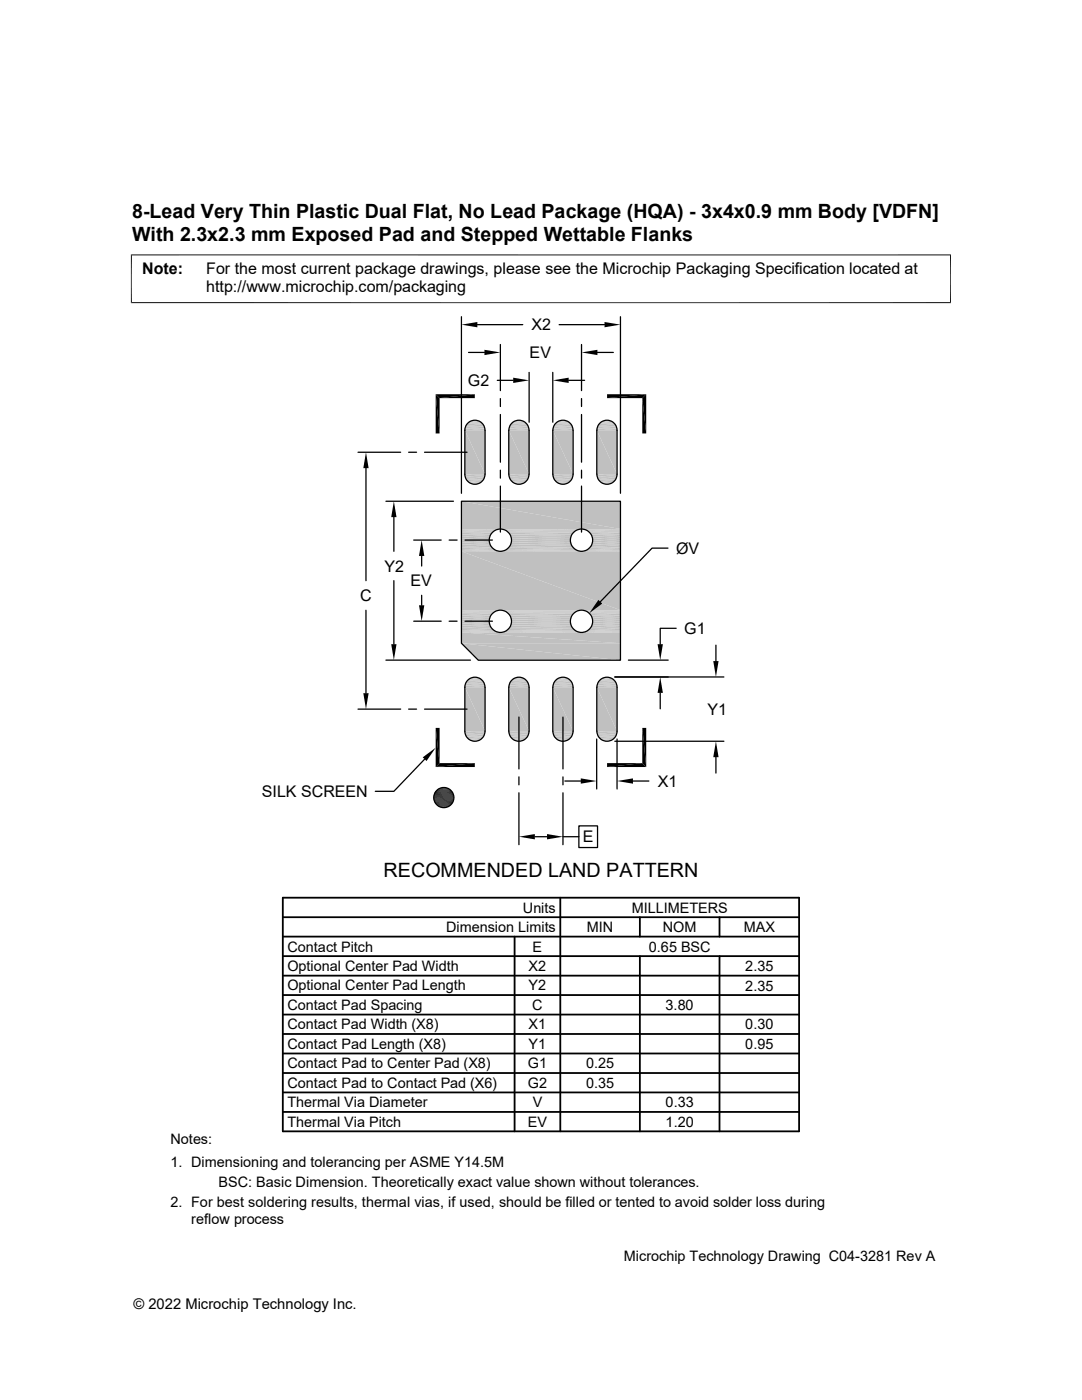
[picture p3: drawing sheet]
<svg xmlns="http://www.w3.org/2000/svg" width="216mm" height="279mm" viewBox="0 0 216 279" stroke-linecap="round" stroke-linejoin="round" font-family="sans-serif">
<g fill="#c0c0c0">
<path d="M120.5 83.9h1.2z"/>
<path d="M120.9 83.9h.8z"/>
<path d="M111.8 83.9h1.1z"/>
<path d="M112.1 83.9h.8z"/>
<path d="M103 83.9h1.1z"/>
<path d="M103.4 83.9h.7z"/>
<path d="M94.2 83.9h1.1z"/>
<path d="M94.6 83.9h.7z"/>
<path d="M120.2 84.1l.3-.2 1.5 .2z"/>
<path d="M120.5 83.9h1.2l.3 .2z"/>
<path d="M111.4 84.1l.4-.2 1.4 .2z"/>
<path d="M111.8 83.9h1.1l.3 .2z"/>
<path d="M102.6 84.1l.4-.2 1.5 .2z"/>
<path d="M103 83.9h1.1l.4 .2z"/>
<path d="M93.9 84.1l.3-.2 1.5 .2z"/>
<path d="M94.2 83.9h1.1l.4 .2z"/>
</g>
<path d="M93.6 84.2h2.4M102.3 84.2h2.5M111.1 84.2h2.5M119.9 84.2h2.4" fill="none" stroke="#c0c0c0" stroke-width=".2"/>
<path d="M93.3 84.4h3M102 84.4h3.1M110.8 84.4h3M119.6 84.4h3" fill="none" stroke="#c0c0c0" stroke-width=".25"/>
<path d="M93 84.7h3.5M101.8 84.7h3.5M110.6 84.7h3.4M119.4 84.7h3.4" fill="none" stroke="#c0c0c0" stroke-width=".3"/>
<path d="M92.9 85h3.8M101.7 85h3.7M110.4 85h3.8M119.2 85h3.8" fill="none" stroke="#c0c0c0" stroke-width=".34"/>
<path d="M92.8 85.7h4M92.8 85.3h4M101.5 85.7h4.1M101.6 85.3h3.9M110.3 85.7h4.1M110.3 85.3h4M119.1 85.7h4M119.1 85.3h4" fill="none" stroke="#c0c0c0" stroke-width=".36"/>
<g fill="#c0c0c0">
<path d="M119.1 85.9l4 8.7h-4z"/>
<path d="M119.1 85.9h4v8.7z"/>
<path d="M110.3 85.9l4.1 8.7h-4.1z"/>
<path d="M110.3 85.9h4.1v8.7z"/>
<path d="M101.5 85.9l4.1 8.7h-4.1z"/>
<path d="M101.5 85.9h4.1v8.7z"/>
<path d="M92.8 85.9l4 8.7h-4z"/>
<path d="M92.8 85.9h4v8.7z"/>
</g>
<path d="M92.8 94.8h4M101.5 94.8h4.1M110.3 94.8h4.1M119.1 94.8h4" fill="none" stroke="#c0c0c0" stroke-width=".38"/>
<path d="M92.8 95.2h4M101.6 95.2h3.9M110.3 95.2h4M119.1 95.2h4" fill="none" stroke="#c0c0c0" stroke-width=".36"/>
<path d="M92.9 95.5h3.8M101.7 95.5h3.7M110.4 95.5h3.8M119.2 95.5h3.8" fill="none" stroke="#c0c0c0" stroke-width=".34"/>
<path d="M93 95.9h3.5M101.8 95.9h3.5M110.6 95.9h3.4M119.4 95.9h3.4" fill="none" stroke="#c0c0c0" stroke-width=".3"/>
<path d="M93.3 96.1h3M102 96.1h3.1M110.8 96.1h3M119.6 96.1h3" fill="none" stroke="#c0c0c0" stroke-width=".25"/>
<path d="M93.6 96.4h2.4M102.3 96.4h2.5M111.1 96.4h2.5M119.9 96.4h2.4" fill="none" stroke="#c0c0c0" stroke-width=".2"/>
<g fill="#c0c0c0">
<path d="M120.2 96.5l1.5 .1z"/>
<path d="M120.2 96.5h1.8l-.3 .1z"/>
<path d="M111.4 96.5l1.5 .1z"/>
<path d="M111.4 96.5h1.8l-.3 .1z"/>
<path d="M102.6 96.5l1.5 .1z"/>
<path d="M102.6 96.5h1.9l-.4 .1z"/>
<path d="M93.9 96.5l1.4 .1z"/>
<path d="M93.9 96.5h1.8l-.4 .1z"/>
<path d="M120.5 96.6l.8 .1z"/>
<path d="M120.5 96.6h1.2z"/>
<path d="M111.8 96.6l.7 .1z"/>
<path d="M111.8 96.6h1.1z"/>
<path d="M103 96.6l.7 .1z"/>
<path d="M103 96.6h1.1z"/>
<path d="M94.2 96.6l.8 .1z"/>
<path d="M94.2 96.6h1.1z"/>
<path d="M120.5 135.2h1.2z"/>
<path d="M120.9 135.1l.8 .1z"/>
<path d="M111.8 135.2h1.1z"/>
<path d="M112.1 135.1l.8 .1z"/>
<path d="M103 135.2h1.1z"/>
<path d="M103.4 135.1l.7 .1z"/>
<path d="M94.2 135.2h1.1z"/>
<path d="M94.6 135.1l.7 .1z"/>
<path d="M120.2 135.3l.3-.1 1.5 .1z"/>
<path d="M120.5 135.2l1.5 .1z"/>
<path d="M111.4 135.3l.4-.1 1.4 .1z"/>
<path d="M111.8 135.2l1.4 .1z"/>
<path d="M102.6 135.3l.4-.1 1.5 .1z"/>
<path d="M103 135.2l1.5 .1z"/>
<path d="M93.9 135.3l.3-.1 1.5 .1z"/>
<path d="M94.2 135.2l1.5 .1z"/>
</g>
<path d="M93.6 135.4h2.4M102.3 135.4h2.5M111.1 135.4h2.5M119.9 135.4h2.4" fill="none" stroke="#c0c0c0" stroke-width=".2"/>
<path d="M93.3 135.7h3M102 135.7h3.1M110.8 135.7h3M119.6 135.7h3" fill="none" stroke="#c0c0c0" stroke-width=".25"/>
<path d="M93 135.9h3.5M101.8 135.9h3.5M110.6 135.9h3.4M119.4 135.9h3.4" fill="none" stroke="#c0c0c0" stroke-width=".3"/>
<path d="M92.9 136.2h3.8M101.7 136.2h3.7M110.4 136.2h3.8M119.2 136.2h3.8" fill="none" stroke="#c0c0c0" stroke-width=".34"/>
<path d="M92.8 136.6h4M101.6 136.6h3.9M110.3 136.6h4M119.1 136.6h4" fill="none" stroke="#c0c0c0" stroke-width=".36"/>
<path d="M92.8 137h4M101.5 137h4.1M110.3 137h4.1M119.1 137h4" fill="none" stroke="#c0c0c0" stroke-width=".38"/>
<g fill="#c0c0c0">
<path d="M119.1 137.2l4 8.7h-4z"/>
<path d="M119.1 137.2h4v8.7z"/>
<path d="M110.3 137.2l4.1 8.7h-4.1z"/>
<path d="M110.3 137.2h4.1v8.7z"/>
<path d="M101.5 137.2l4.1 8.7h-4.1z"/>
<path d="M101.5 137.2h4.1v8.7z"/>
<path d="M92.8 137.2l4 8.7h-4z"/>
<path d="M92.8 137.2h4v8.7z"/>
</g>
<path d="M92.8 146.1h4M92.8 146.5h4M101.5 146.1h4.1M101.6 146.5h3.9M110.3 146.1h4.1M110.3 146.5h4M119.1 146.1h4M119.1 146.5h4" fill="none" stroke="#c0c0c0" stroke-width=".36"/>
<path d="M92.9 146.8h3.8M101.7 146.8h3.7M110.4 146.8h3.8M119.2 146.8h3.8" fill="none" stroke="#c0c0c0" stroke-width=".34"/>
<path d="M93 147.1h3.5M101.8 147.1h3.5M110.6 147.1h3.4M119.4 147.1h3.4" fill="none" stroke="#c0c0c0" stroke-width=".3"/>
<path d="M93.3 147.4h3M102 147.4h3.1M110.8 147.4h3M119.6 147.4h3" fill="none" stroke="#c0c0c0" stroke-width=".25"/>
<path d="M93.6 147.6h2.4M102.3 147.6h2.5M111.1 147.6h2.5M119.9 147.6h2.4" fill="none" stroke="#c0c0c0" stroke-width=".2"/>
<g fill="#c0c0c0">
<path d="M120.2 147.7l1.5 .2h-1.2z"/>
<path d="M120.2 147.7h1.8l-.3 .2z"/>
<path d="M111.4 147.7l1.5 .2h-1.1z"/>
<path d="M111.4 147.7h1.8l-.3 .2z"/>
<path d="M102.6 147.7l1.5 .2h-1.1z"/>
<path d="M102.6 147.7h1.9l-.4 .2z"/>
<path d="M93.9 147.7l1.4 .2h-1.1z"/>
<path d="M93.9 147.7h1.8l-.4 .2z"/>
<path d="M120.5 147.9h.8z"/>
<path d="M120.5 147.9h1.2z"/>
<path d="M111.8 147.9h.7z"/>
<path d="M111.8 147.9h1.1z"/>
<path d="M103 147.9h.7z"/>
<path d="M103 147.9h1.1z"/>
<path d="M94.2 147.9h.8z"/>
<path d="M94.2 147.9h1.1z"/>
<path d="M92.1 100l31.7 5.6h-31.7z"/>
<path d="M92.1 100h31.7v5.6z"/>
</g>
<path d="M92.1 105.6h7.5M92.1 105.7h7.1M92.1 109.9h7.1M92.1 110h7.5M100 105.6h15.8M100 110h15.8M100.4 109.9h15M100.4 105.7h15M116.2 105.6h7.6M116.2 110h7.6M116.6 109.9h7.2M116.6 105.7h7.2" fill="none" stroke="#c0c0c0" stroke-width=".2"/>
<path d="M92.1 105.9h6.7M92.1 109.7h6.7M100.8 109.7h14.2M100.8 105.9h14.2M117 105.9h6.8M117 109.7h6.8" fill="none" stroke="#c0c0c0" stroke-width=".21"/>
<path d="M92.1 106.2h6.4M92.1 109.4h6.4M101.2 106.2h13.5M101.2 109.4h13.5M117.4 109.4h6.4M117.4 106.2h6.4" fill="none" stroke="#c0c0c0" stroke-width=".28"/>
<path d="M92.1 106.5h6.1M92.1 109.1h6.1M101.5 109.1h12.9M101.5 106.5h12.9M117.7 106.5h6.1M117.7 109.1h6.1" fill="none" stroke="#c0c0c0" stroke-width=".34"/>
<path d="M92.1 106.8h5.8M92.1 108.8h5.8M101.7 106.8h12.5M101.7 108.8h12.5M117.9 108.8h5.9M117.9 106.8h5.9" fill="none" stroke="#c0c0c0" stroke-width=".36"/>
<path d="M92.1 107.2h5.6M92.1 107.6h5.5M92.1 108h5.5M92.1 108.4h5.6M101.9 107.2h12.1M101.9 108.4h12.1M102 108h11.9M102 107.6h11.9M118.1 107.2h5.7M118.1 108.4h5.7M118.2 108h5.6M118.2 107.6h5.6" fill="none" stroke="#c0c0c0" stroke-width=".4"/>
<g fill="#c0c0c0">
<path d="M92.1 110l31.7 11.8h-31.7z"/>
<path d="M92.1 110h31.7v11.8z"/>
</g>
<path d="M92.1 121.8h7.5M92.1 121.9h7.1M92.1 126.1h7.1M92.1 126.2h7.5M100 121.8h15.8M100 126.2h15.8M100.4 126.1h15M100.4 121.9h15M116.2 121.8h7.6M116.2 126.2h7.6M116.6 126.1h7.2M116.6 121.9h7.2" fill="none" stroke="#c0c0c0" stroke-width=".2"/>
<path d="M92.1 122.1h6.7M92.1 125.9h6.7M100.8 125.9h14.2M100.8 122.1h14.2M117 122.1h6.8M117 125.9h6.8" fill="none" stroke="#c0c0c0" stroke-width=".21"/>
<path d="M92.1 122.4h6.4M92.1 125.6h6.4M101.2 122.4h13.5M101.2 125.6h13.5M117.4 125.6h6.4M117.4 122.4h6.4" fill="none" stroke="#c0c0c0" stroke-width=".28"/>
<path d="M92.1 122.7h6.1M92.1 125.3h6.1M101.5 125.3h12.9M101.5 122.7h12.9M117.7 122.7h6.1M117.7 125.3h6.1" fill="none" stroke="#c0c0c0" stroke-width=".34"/>
<path d="M92.1 123h5.8M92.1 125h5.8M101.7 123h12.5M101.7 125h12.5M117.9 125h5.9M117.9 123h5.9" fill="none" stroke="#c0c0c0" stroke-width=".36"/>
<path d="M92.1 123.4h5.6M92.1 123.8h5.5M92.1 124.2h5.5M92.1 124.6h5.6M101.9 123.4h12.1M101.9 124.6h12.1M102 124.2h11.9M102 123.8h11.9M118.1 123.4h5.7M118.1 124.6h5.7M118.2 124.2h5.6M118.2 123.8h5.6" fill="none" stroke="#c0c0c0" stroke-width=".4"/>
<g fill="#c0c0c0">
<path d="M92.1 126.2l31.7 2.2h-31.7z"/>
<path d="M92.1 126.2h31.7v2.2z"/>
<path d="M92.1 128.4l31.7 3.4h-28.4z"/>
<path d="M92.1 128.4h31.7v3.4z"/>
</g>
<g fill="none" stroke="#000" stroke-width=".25">
<path d="M92.1 63.2v35.2M93.5 70.3h3.2M95.2 64.8h9.1M99.2 75.9h3.2M99.8 68.7v9.3M99.8 79.5v1.6M105.6 74.3v10M110.3 74.3v10M111.6 64.8h9M113.5 75.9h3.1M116 68.7v9.3M116 79.5v1.6"/>
<path d="M119.2 70.3h3.2M123.8 63.2v35.2M71.4 90.3h8.5M73 93.4v22.5M81.5 90.3h1.6M84.7 90.3h8.5M93.3 84.5a2.03 2.03 0 0 1 2.2-.5 2.03 2.03 0 0 1 1.3 1.9v8.7a2.01 2.01 0 0 1-2 2 2.01 2.01 0 0 1-2-2v-8.7l.2-.9zM99.8 82.7v9.5M99.8 93.8v1.6M99.8 97v9.2M102.1 84.5a2.03 2.03 0 0 1 2.2-.5 2.03 2.03 0 0 1 1.3 1.9v8.7a2.01 2.01 0 0 1-2.1 2 2.01 2.01 0 0 1-2-2v-8.7l.2-.9zM110.3 85.9v8.7"/>
<path d="M110.3 85.9a2.01 2.01 0 0 1 2-2 2.01 2.01 0 0 1 2 2M110.3 94.6a2.01 2.01 0 0 0 2 2 2.01 2.01 0 0 0 2-2M114.4 85.9v8.7M116 82.7v9.5M116 93.8v1.6M116 97v9.2M119.1 85.9v8.7M119.1 85.9a2.01 2.01 0 0 1 2-2 2.01 2.01 0 0 1 2 2v8.7a2.01 2.01 0 0 1-2 2 2.01 2.01 0 0 1-2-2M77 100h13.5M78.6 103.2v6.8M78.6 115.9v12.7M82.5 107.8h5.5"/>
<path d="M84.1 111v2M84.1 118.8v2M89.6 107.8h1.6M92.1 100h31.7v31.8h-28.4l-3.3-3.4zM92.8 107.8h5.5M133.3 109.4h-3.2l-10.3 10.7M73 121.8v16.5M77 131.7h16.9M82.5 124h5.5M89.6 124h1.6M92.8 124h5.5M93.3 135.7a2.01 2.01 0 0 1 2.2-.4 2.01 2.01 0 0 1 1.3 1.9v8.7a2.01 2.01 0 0 1-2 2 2.01 2.01 0 0 1-2-2v-8.7l.2-1z"/>
<path d="M102.1 135.7a2.01 2.01 0 0 1 2.2-.4 2.01 2.01 0 0 1 1.3 1.9v8.7a2.02 2.02 0 0 1-2.1 2 2.02 2.02 0 0 1-2-2v-8.7l.2-1zM110.3 137.2v8.7M110.3 137.2a2.01 2.01 0 0 1 2-2.1 2.01 2.01 0 0 1 2 2.1M114.4 137.2v8.7M119.1 137.2v8.7M119.1 137.2a2.01 2.01 0 0 1 2-2.1 2.01 2.01 0 0 1 2 2.1v8.7a2.01 2.01 0 0 1-2 2 2.01 2.01 0 0 1-2-2M125.4 131.7h7.9M131.7 138.3v3.2M134.9 125.4h-3.2v3.2M142.9 128.8v3.1M144.4 135.1h-21.7M71.4 141.5h8.5"/>
<path d="M81.5 141.5h1.6M84.7 141.5h8.5M84.7 151.5l-6.1 6.4h-3.7M103.5 143.1v10.4M103.5 155v1.6M103.5 158.2v10.4M110.3 145.9a2.01 2.01 0 0 0 2 2 2.01 2.01 0 0 0 2-2M112.3 143.1v10.4M112.3 155v1.6M112.3 158.2v10.4M112.7 155.9h3.2M119.1 147.5v10"/>
<path d="M122.7 147.9h21.7M123.1 147.5v10M126.3 155.9h3.2M142.9 151.1v3.2M106.7 167h2.5M112.3 167h3.2M115.5 164.8h3.7v4.3h-3.7z"/>
<circle cx="99.8" cy="107.8" r="2.22"/>
<circle cx="116" cy="107.8" r="2.22"/>
<circle cx="99.8" cy="124" r="2.22"/>
<circle cx="116" cy="124" r="2.22"/>
<circle cx="88.6" cy="159.2" r="2.01"/>
</g>
<g fill="none" stroke="#000" stroke-width=".36">
<path d="M56.4 179.2h103v46.6h-103zM111.8 179.2v46.6M56.4 183h103M56.4 186.9h103M56.4 194.7h103M56.4 190.8h103M56.4 198.6h103M102.7 186.9v38.9M127.7 183v3.9M127.7 190.8v35M143.6 183v3.9M143.6 190.8v35"/>
<path d="M56.4 202.5h103M56.4 206.4h103M56.4 218h103M56.4 210.2h103M56.4 214.1h103M56.4 221.9h103"/>
</g>
<g fill="#000">
<path d="M86.9 78.7h7.8l-7 .8zM87.7 79.5l7-.8v.8zM92.1 64.8l3.1-.5v1zM96.7 69.8l3.1 .5-3.1 .6zM102.4 75.4l3.2 .5-3.2 .5zM110.3 75.9l3.2-.5v1zM116 70.3l3.2-.5v1.1zM120.6 64.3l3.2 .5-3.2 .5zM121.1 78.7h7.8l-7.8 .8zM121.1 79.5l7.8-.8-.7 .8zM128.2 79.5l.7 7h-.7zM128.2 79.5l.7-.8v7.8z"/>
<path d="M73 90.3l.6 3.1h-1.1zM86.9 78.7l.8 7.8h-.8zM86.9 78.7l.8 .8v7zM78.6 100l.5 3.2h-1zM84.1 107.8l.6 3.2h-1.1zM119.4 119.7l.8 .8-2.6 1.9zM72.5 138.3h1.1l-.6 3.2zM78.1 128.6h1l-.5 3.1zM83.6 120.8h1.1l-.6 3.2zM131.7 135.1l.6 3.2h-1.1zM131.2 128.6h1.1l-.6 3.1zM142.3 131.9h1.1l-.5 3.2z"/>
<path d="M84.3 151.2l2.6-2-1.8 2.7zM86.9 145.3l.8 7-.8 .8zM86.9 145.3h.8v7zM87.7 157.3l1.9 .1zM87.7 157.3h1.7zM87.9 157.2l1.5 .1zM87.9 157.2h1.3zM88.1 157.2h1.1zM88.1 157.2h.9zM88.3 157.2h.7zM88.3 157.2h.5zM86.9 153.1l7.8-.8v.8z"/>
<path d="M87.7 152.3h7l-7.8 .8zM115.9 155.3l3.2 .6-3.2 .5zM123.1 155.9l3.2-.6v1.1zM128.2 145.3l.7 7.8-.7-.8zM121.1 152.3h7.1l-7.1 .8zM128.2 145.3h.7v7.8zM121.1 153.1l7.1-.8 .7 .8zM142.9 147.9l.5 3.2h-1.1zM87.5 160.9l1.9 .1zM87.7 161l1.5 .1zM87.7 161h1.7zM87.9 161.1h1.1z"/>
<path d="M87.9 161.1h1.3zM88.1 161.1l.7 .1zM88.1 161.1h.9zM88.3 161.2h.5zM103.5 167l3.2-.5v1zM109.2 166.5l3.1 .5-3.1 .5z"/>
</g>
<g fill="none" stroke="#000" stroke-width=".2">
<path d="M26.1 50.9h163.7M26.2 50.8v9.7M189.7 50.8v9.7M26.1 60.4h163.7M86.5 158.9h4.1M86.5 159.1h4.1M86.5 159.3h4.1M86.5 159.5h4.1M86.6 159.6h4M86.6 158.7h4M86.6 158.5h3.9M86.6 159.8h3.9"/>
<path d="M86.7 158.3h3.7M86.7 158.2h3.6M86.8 158h3.5M87 157.9h3.1M87.1 157.7h2.9M87.2 157.6h2.7M87.4 157.5h2.3M87.5 157.4h2.1M86.7 160h3.7M86.7 160.2h3.6M86.8 160.3h3.5M87 160.5h3.1"/>
<path d="M87.1 160.6h2.9M87.2 160.8h2.7M87.4 160.9h2.3M87.5 161h2.1"/>
</g>
<g font-size="3.9">
<text x="26.4" y="43.5">8-Lead Very Thin Plastic Dual Flat, No Lead Package (HQA) - 3x4x0.9 mm Body [VDFN]</text>
<text x="26.4" y="48">With 2.3x2.3 mm Exposed Pad and Stepped Wettable Flanks</text>
<text x="76.5" y="175">RECOMMENDED LAND PATTERN</text>
</g>
<g font-size="3.2">
<text x="28.4" y="54.6">Note:</text>
<text x="41.1" y="58.3">http://www.microchip.com/packaging</text>
<text x="41.1" y="54.6">For the most current package drawings, please see the Microchip Packaging Specification located at</text>
<text x="106.1" y="65.9">X2</text>
<text x="105.7" y="71.5">EV</text>
<text x="93.4" y="77">G2</text>
<text x="134.9" y="110.5">ØV</text>
<text x="71.9" y="120">C</text>
<text x="76.7" y="114.1">Y2</text>
<text x="81.9" y="117">EV</text>
<text x="136.5" y="126.5">G1</text>
<text x="141.2" y="142.7">Y1</text>
<text x="52.3" y="159">SILK SCREEN</text>
<text x="131.2" y="157">X1</text>
<text x="116.3" y="168.1">E</text>
</g>
<g font-size="2.9">
<text x="104.3" y="182.1">Units</text>
<text x="126" y="182.1">MILLIMETERS</text>
<text x="57.3" y="189.9">Contact Pitch</text>
<text x="89" y="186">Dimension Limits</text>
<text x="106.3" y="189.9">E</text>
<text x="117.1" y="186">MIN</text>
<text x="129.5" y="189.9">0.65 BSC</text>
<text x="132.3" y="186">NOM</text>
<text x="148.4" y="186">MAX</text>
<text x="57.3" y="193.8">Optional Center Pad Width</text>
<text x="57.3" y="197.7">Optional Center Pad Length</text>
<text x="105.5" y="197.7">Y2</text>
<text x="105.5" y="193.8">X2</text>
<text x="148.7" y="197.7">2.35</text>
<text x="148.7" y="193.8">2.35</text>
<text x="57.3" y="201.6">Contact Pad Spacing</text>
<text x="106.2" y="201.6">C</text>
<text x="132.8" y="201.6">3.80</text>
<text x="57.3" y="209.3">Contact Pad Length (X8)</text>
<text x="57.3" y="205.4">Contact Pad Width (X8)</text>
<text x="105.5" y="209.3">Y1</text>
<text x="105.5" y="205.4">X1</text>
<text x="148.7" y="209.3">0.95</text>
<text x="148.7" y="205.4">0.30</text>
<text x="57.3" y="213.2">Contact Pad to Center Pad (X8)</text>
<text x="105.3" y="213.2">G1</text>
<text x="116.9" y="213.2">0.25</text>
<text x="57.3" y="217.1">Contact Pad to Contact Pad (X6)</text>
<text x="57.3" y="221">Thermal Via Diameter</text>
<text x="105.3" y="217.1">G2</text>
<text x="106.3" y="221">V</text>
<text x="116.9" y="217.1">0.35</text>
<text x="132.8" y="221">0.33</text>
<text x="57.3" y="224.9">Thermal Via Pitch</text>
<text x="105.3" y="224.9">EV</text>
<text x="132.8" y="224.9">1.20</text>
<text x="34" y="228.3">Notes:</text>
<text x="34" y="232.9">1. Dimensioning and tolerancing per ASME Y14.5M</text>
<text x="43.6" y="236.9">BSC: Basic Dimension. Theoretically exact value shown without tolerances.</text>
<text x="34" y="241">2. For best soldering results, thermal vias, if used, should be filled or tented to avoid solder loss during</text>
<text x="38.1" y="244.3">reflow process</text>
<text x="124.5" y="251.7">Microchip Technology Drawing C04-3281 Rev A</text>
<text x="26.6" y="261.3">© 2022 Microchip Technology Inc.</text>
</g>
</svg>
